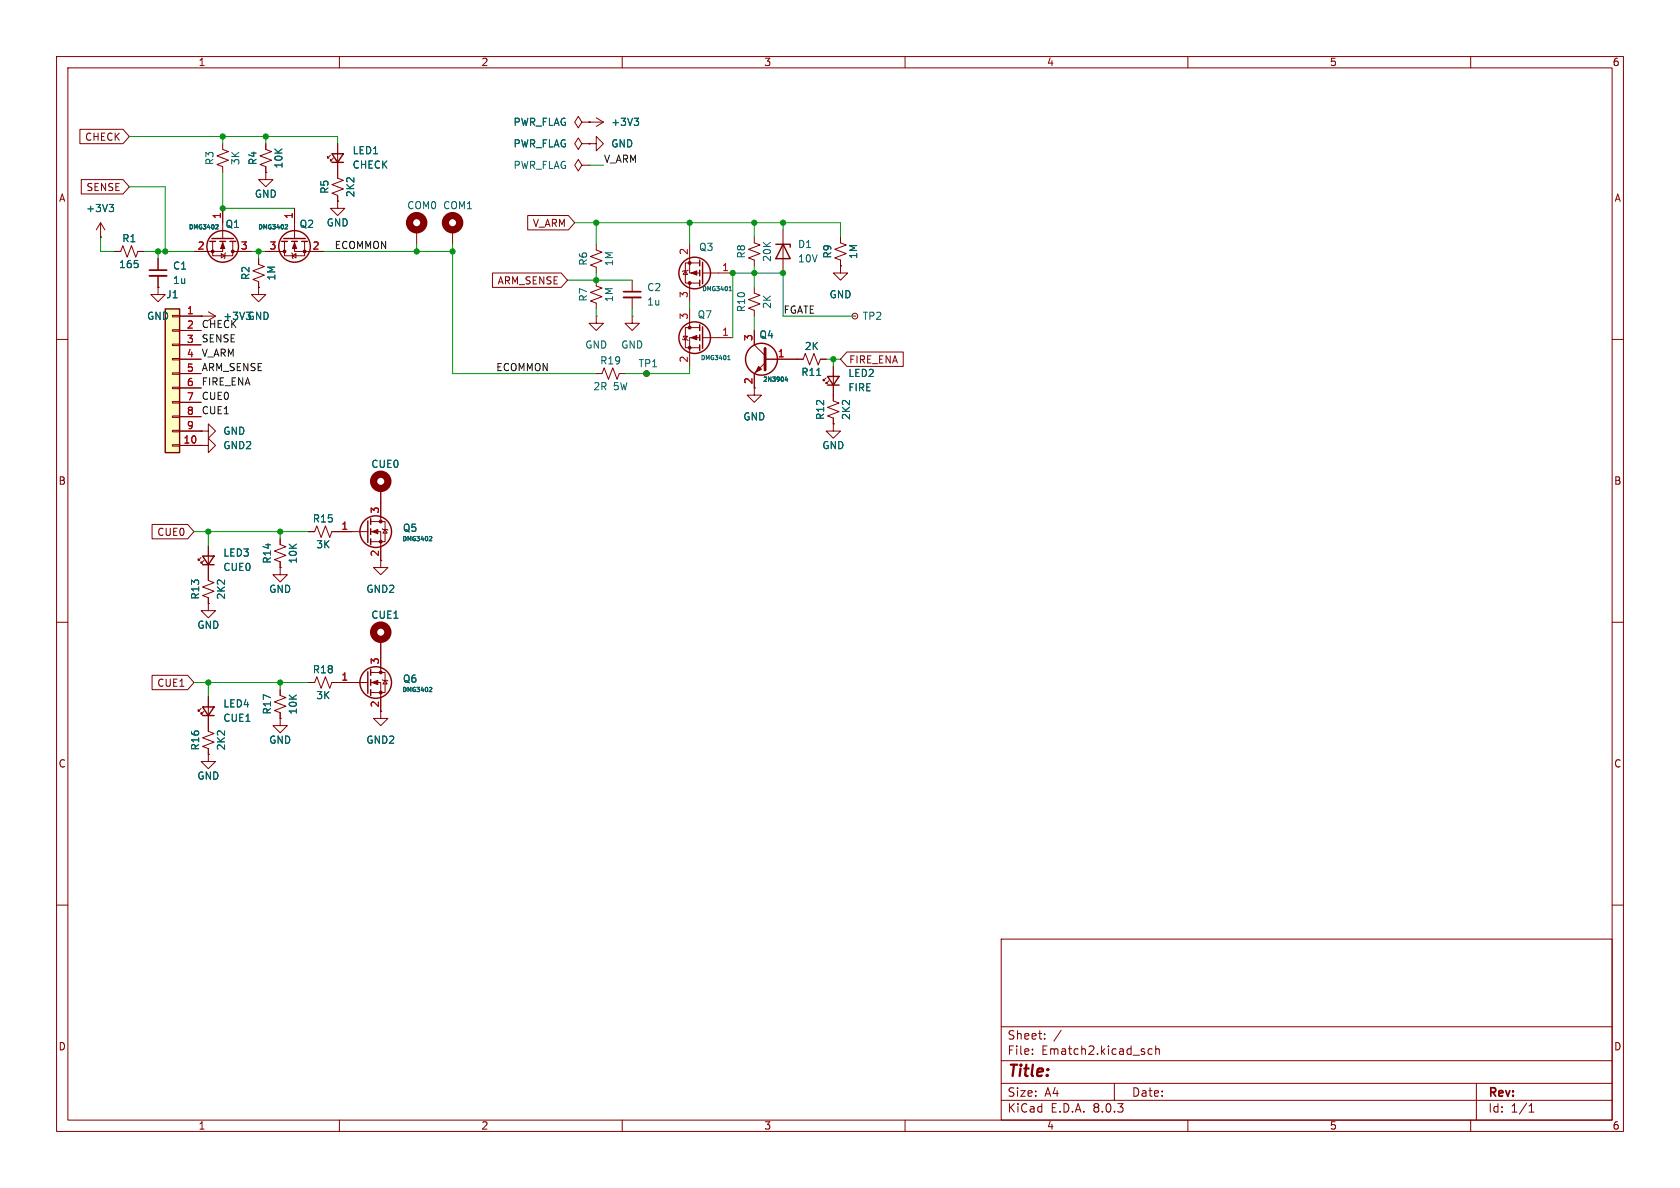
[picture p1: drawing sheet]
<svg xmlns="http://www.w3.org/2000/svg" width="297mm" height="210mm" viewBox="0 0 297 210" stroke-linecap="round" stroke-linejoin="round" font-family="sans-serif">
<g fill="none" stroke="#840000" stroke-width=".18">
<path d="M10 10h277v190h-277zM12 12h273v186h-273zM60 10v2M110 10v2M160 10v2M210 10v2M260 10v2M17.8 39.4l-.8 1.2M17.8 39.4v2.5M17.8 39.4l.7 1.2M47 25.4v1l1 .4-2 .8 2 .7-2 .8 1 .4v1M47 30.5v1.3h1.3l-1.3 1.2-1.3-1.2h1.3"/>
<path d="M47 30.5h.1M52.1 36.8v5.4M58.4 27.4l-.5 .5v-.2v.2h.3M58.9 27.9l-.5 .5v-.2v.2h.3M59.7 25.4v6.1l1 .4-2 .7 2 .8-2 .8 1 .3v1.1M59.7 35.6v1.2h1.3l-1.3 1.3-1.3-1.3h1.3M59.7 35.6h.1M10 60h2M17.8 41.9h.1M47 44.5h3.3M50.3 42.7v2.5h3.5v-2.5M51.6 44.7l.1 .1v.8l.1 .1"/>
<path d="M51.7 45.2l.6-.4v.8zM52.1 42.7v1.8h5M73.7 40.6v2.6M105.4 49.5v1l1 .4-2 .8 2 .8-2 .7 1 .4v1M105.4 43.2v1l1 .4-2 .7 2 .8-2 .8 1 .3v1.1M111.8 49.5v2.1M111.8 52.6v2M133.3 41.9v1l1.1 .4-2.1 .8 2.1 .7-2.1 .8 1 .4v1M285 60h2M35.6 76.2h1.2v-1.3l1.3 1.3-1.3 1.3v-1.3M35.6 76.2h.1M35.6 78.7h1.2v-1.2l1.3 1.2-1.3 1.3v-1.3"/>
<path d="M35.6 78.7h.1M114.3 66h.1M35.6 98.6l-.5 .5v-.3v.3h.2M36.1 99.1l-.5 .5v-.3v.3h.2M36.8 96.5v6.1l1 .4-2 .8 2 .7-2 .8 1 .4v1M49.5 95.3v1l1 .3-2 .8 2 .8-2 .7 1 .4v1M10 110h2M36.8 106.7v1.3h1.3l-1.3 1.2-1.2-1.2h1.2M36.8 106.7h.1M49.5 100.3v1.3h1.3l-1.3 1.3-1.2-1.3h1.2M49.5 100.3h.1M65.5 118.9h2.6v3.5h-2.6"/>
<path d="M67.3 115.6v3.3M285 110h2M36.8 133.4v1.2h1.3l-1.3 1.3-1.2-1.3h1.2M36.8 133.4h.1M36.8 128.3v1l1 .4-2 .7 2 .8-2 .8 1 .3v1.1M59.7 120.7h5.3M65.5 120.7h1.8v5M67.6 120.1l.1 .2h.8l.1 .1M68.1 120.3l.4 .6h-.8zM10 160h2M285 160h2M177 166h108v32h-108z"/>
<path d="M60 198v2M110 198v2M160 198v2M177 194.5h108M177 191.5h108M177 187.5h108M177 181.5h108M182.5 186.3v.1M182.5 185.5v.1M184.7 183.6v.1M184.7 182.8v.1M187.6 182.1l-1.3 2"/>
<path d="M197 191.5v3M203.7 185.5l-.5-.1-.2 .3v.4l.1 .2h.6M204.3 185.5l.2-.1 .4 .1 .1 .9M204.3 184.9v1.5M210 198v2M260 198v2M261 191.5v6.5M270.3 196.6h.9M270.3 195.5l.4-.4v1.5"/>
<circle cx="114.3" cy="66" r=".51"/>
</g>
<g fill="none" stroke="#840000" stroke-width=".25">
<path d="M58.7 27.2h2l-1 1.5zM58.7 28.7h2M49.8 42.7h1M50.2 42.2h3.8M51.6 42.7h1M53.3 42.7h1.1M35.8 98.3h2l-1 1.5zM35.8 99.8h2M65 118.7v3.9M65.5 118.4v1M65.5 120.1v1.1M65.5 121.9v1"/>
<circle cx="52.1" cy="43.6" r="2.79"/>
<circle cx="66.4" cy="120.6" r="2.79"/>
</g>
<g fill="#840000" stroke="#840000" stroke-width=".18">
<path d="M65.8 120.7l1-.4v.7z"/>
<path d="M52.1 42.9l.4 1h-.8z"/>
<circle cx="67.3" cy="122.4" r=".25"/>
<circle cx="67.3" cy="118.9" r=".25"/>
<circle cx="53.8" cy="44.4" r=".25"/>
<circle cx="50.3" cy="44.4" r=".25"/>
</g>
<path d="M19.3 36.1h.8l-.4 .5M19.8 36.6l.3 .3v.3l-.3 .2M50.5 39.7l.3 .1v.1l-.4 .6h.4M76 121.5h.3v.2l-.4 .6h.4" fill="none" stroke="#006464" stroke-width=".18"/>
<path d="M110.2 52.6h3.1" fill="none" stroke="#840000" stroke-width=".33"/>
<path d="M110.2 51.6h3.1" fill="none" stroke="#840000" stroke-width=".3"/>
<circle cx="73.7" cy="39.4" r="1.27" fill="none" stroke="#840000" stroke-width="1.3"/>
<path d="M29.2 54.6h2.5v25.4h-2.5z" fill="#ffffc2"/>
<g fill="none" stroke="#840000" stroke-width=".18">
<path d="M14.1 22.9h7.6l1.2 1.2-1.2 1.3h-7.6zM14.4 31.7h7.3l1.2 1.3-1.2 1.3h-7.3zM39.4 25.4v1l1 .4-2 .8 2 .7-2 .8 1 .4v1M39.4 36.8v5.4M47 30.5h.1M47 25.4v1M47 29.5v1M52.1 36.8v2.6M59.7 35.6h.1M59.7 25.4v1.8M59.7 28.7v2.8M59.7 34.5v1.1"/>
<path d="M93.3 38.1h7.2l1.1 1.3-1.1 1.2h-7.2zM102.9 29.2l-.7-1-.6 1 .6 1 .7-1h1.2M102.9 25.4l-.7-1-.6 1 .6 1 .7-1h1.2M102.9 21.6l-.7-1-.6 1 .6 1 .7-1h1.2M104.1 25.4h1.3v-1.3l1.3 1.3-1.3 1.3v-1.3M104.1 25.4h.1M104.1 29.2h.1M104.1 21.6h.1M104.1 21.6h2.6M105.4 20.8l1.3 .8M106.7 21.6l-1.3 .8M17.8 41.9h.1"/>
<path d="M20.3 44.5h1l.4-1.1 .8 2.1 .7-2.1 .8 2.1 .4-1h1M27.9 50.8v1.3h1.3l-1.3 1.2-1.2-1.2h1.2M27.9 50.8h.1M27.9 45.7v2.1M27.9 48.8v2M30.5 58.3h1.2v.2h-1.2zM30.5 55.8h1.2v.2h-1.2zM31.7 55.9h6.4M31.7 58.4h3.9M35.6 55.9h.1M36.8 55.1l1.3 .8M37.6 42.7v2.5h3.5v-2.5"/>
<path d="M38.1 55.9l-1.3 .7M39.1 44.8l.7 .4-.7 .4zM39.4 42.7v1.8h-5.1M39.9 44.7l-.1 .1v.8l-.2 .1M41.1 44.5h3.3M45.7 45.7v1l1 .4-2 .8 2 .7-2 .8 1 .4v1M45.7 50.8v1.3h1.3l-1.3 1.2-1.3-1.2h1.3M45.7 50.8h.1M47 44.5h2.5M54.6 44.5h2.5M80 40.6v2.6M87.1 48.3h12.1l1.1 1.2-1.1 1.3h-12.1z"/>
<path d="M105.4 55.9v1.3h1.3l-1.3 1.2-1.3-1.2h1.3M105.4 55.9h.1M111.8 55.9v1.3h1.2l-1.2 1.2-1.3-1.2h1.3M111.8 55.9h.1M120.6 59.9l.2 .2h.7l.2 .1M120.8 59.4h.7l-.3 .7zM121.2 47.9l.3 .6h-.7zM121.7 47.8l-.2 .1h-.7l-.2 .1M121.9 43.2v5.1h1.8M121.9 50v3.3M121.9 54.6v3.3M123.7 46.5h-2.5v3.5h2.5"/>
<path d="M123.7 59.7h-1.8v5.1M123.7 57.9h-2.5v3.6h2.5M124.2 48.3h5.3M124.2 59.7h5.3M133.3 50.8v1l1.1 .4-2.1 .8 2.1 .7-2.1 .8 1 .4v1M133.3 58.4v2.6l2 1.9M138.4 40.6v7.7M148.6 47v1.3h1.3l-1.3 1.2-1.3-1.2h1.3M148.6 47h.1M148.6 41.9v1l1 .4-2 .8 2 .7-2 .8 1 .4v1M151.1 55.9h.1M30.5 78.6h1.2v.3h-1.2z"/>
<path d="M30.5 76.1h1.2v.2h-1.2zM30.5 73.5h1.2v.3h-1.2zM30.5 71h1.2v.2h-1.2zM30.5 68.5h1.2v.2h-1.2zM30.5 65.9h1.2v.3h-1.2zM30.5 63.4h1.2v.2h-1.2zM30.5 60.8h1.2v.3h-1.2zM31.7 78.7h3.9M31.7 61h3.9M31.7 63.5h3.9M31.7 66h3.9M31.7 68.6h3.9"/>
<path d="M31.7 71.1h3.9M31.7 73.7h3.9M31.7 76.2h3.9M35.6 76.2h.1M35.6 78.7h.1M105.4 66h1l.4-1 .8 2.1 .7-2.1 .8 2.1 .4-1.1h1M135.3 64.1l-2 1.9v3.9h1.3l-1.3 1.2-1.2-1.2h1.2M135.3 63.5h6.7l.4-1 .7 2 .8-2 .8 2 .3-1h1M146 66.8l-.5 .5v-.2v.2h.3M146.6 67.3l-.6 .5v-.2v.2h.3M147.3 74.9v1.3h1.3l-1.3 1.3-1.3-1.3h1.3M147.3 74.9h.1"/>
<path d="M147.3 64.8v6.1l1 .3-2 .8 2 .8-2 .7 1 .4v1M149.7 62.2h10v2.6h-10l-1.1-1.3zM26.9 92.7h6.3l1.1 1.3-1.1 1.3h-6.3zM36.8 96.5v1.8M36.8 99.8v2.8M49.5 95.3v1M49.5 99.3v1M54.6 94h1l.4-1 .8 2 .7-2 .8 2 .4-1h6.3M65.5 94h1.8v6.3h1.3l-1.3 1.3-1.3-1.3h1.3M65.5 92.2h2.6v3.6h-2.6M67.3 86.4v5.8M67.6 93.5l.1 .1h.8l.1 .1"/>
<path d="M68.1 93.6l.4 .6h-.8zM26.9 119.4h6.3l1.1 1.3-1.1 1.2h-6.3zM36.8 106.7h.1M36.8 105.7v1M49.5 100.3h.1M67.3 113v5.1M35.6 125.2l-.5 .5v-.2v.2h.2M36.1 125.7l-.5 .5v-.2v.2h.2M36.8 133.4h.1M36.8 123.2v6.1M36.8 132.3v1.1M49.5 127v1.3h1.3l-1.3 1.2-1.2-1.2h1.2"/>
<path d="M49.5 127h.1M49.5 121.9v1l1 .4-2 .8 2 .7-2 .8 1 .4v1M54.6 120.7h1l.4-1.1 .8 2.1 .7-2.1 .8 2.1 .4-1h3.5M67.3 123.2v3.8h1.3l-1.3 1.3-1.3-1.3h1.3"/>
<circle cx="151.1" cy="55.9" r=".51"/>
</g>
<g fill="none" stroke="#840000" stroke-width=".25">
<path d="M29.2 54.6h2.5v25.4h-2.5zM37.1 42.7h1M37.5 42.2h3.8M38.9 42.7h1M40.6 42.7h1.1M123.7 46v1M123.7 47.8v1M123.7 49.5v1M123.7 57.4v1M123.7 59.2v1M124.2 46.4v3.8M124.2 57.8v3.8"/>
<path d="M137.2 43.2h2.5v.5M138.4 43.2l1.3 2.5h-2.5zM123.7 61v1M146.3 66.5h2l-1 1.6zM146.3 68.1h2M65 92.1v3.8M65.5 91.7v1M65.5 93.5v1M65.5 95.3v1M35.8 125h2l-1 1.5zM35.8 126.5h2"/>
<circle cx="39.4" cy="43.6" r="2.79"/>
<circle cx="122.8" cy="59.7" r="2.79"/>
<circle cx="122.8" cy="48.3" r="2.79"/>
<circle cx="134.6" cy="63.5" r="2.82"/>
<circle cx="66.4" cy="94" r="2.79"/>
</g>
<path d="M135.3 61.6v3.8" fill="none" stroke="#840000" stroke-width=".51"/>
<g fill="#840000" stroke="#840000" stroke-width=".18">
<path d="M134.1 64.8l.5 .5-1 .5z"/>
<path d="M65.8 94l1-.4v.8z"/>
<path d="M39.4 42.9l.4 1h-.8z"/>
<path d="M122.2 48.3l1-.4v.7z"/>
<path d="M122.2 59.7l1-.4v.8z"/>
<circle cx="67.3" cy="95.8" r=".25"/>
<circle cx="67.3" cy="92.2" r=".25"/>
<circle cx="37.6" cy="44.4" r=".25"/>
<circle cx="41.1" cy="44.4" r=".25"/>
<circle cx="121.9" cy="46.5" r=".25"/>
<circle cx="121.9" cy="50" r=".25"/>
<circle cx="121.9" cy="61.5" r=".25"/>
<circle cx="121.9" cy="57.9" r=".25"/>
</g>
<g fill="none" stroke="#006464" stroke-width=".18">
<path d="M19.3 36.1h.8l-.4 .5M19.8 36.6l.3 .3v.3l-.3 .2M38.2 39.7l.3 .1 .1 .1-.5 .6h.5M50.5 39.7l.3 .1v.1l-.4 .6h.4M112.1 20.9h.8l-.4 .5M112.7 21.4l.2 .2v.3l-.2 .3M128.9 51.4h.4M129 50.8l.1-.2v.8M128.6 63.6h.5M128.7 63l.2-.2v.8M139 66.6l-.2 .5h.5M139.2 66.9v.5"/>
<path d="M144.4 66.4h.7M76 94.8l.3 .1M76.3 94.9h.1M76.3 94.9v.3l-.4 .4h.4M76 121.5h.3v.2l-.4 .6h.4"/>
</g>
<g fill="none" stroke="#840000" stroke-width="1.3">
<circle cx="80" cy="39.4" r="1.27"/>
<circle cx="67.3" cy="85.1" r="1.27"/>
<circle cx="67.3" cy="111.8" r="1.27"/>
</g>
<path d="M26.4 48.8h3.1" fill="none" stroke="#840000" stroke-width=".33"/>
<path d="M26.4 47.8h3.1" fill="none" stroke="#840000" stroke-width=".3"/>
<g fill="none" stroke="#009600" stroke-width=".18">
<path d="M22.9 33h6.3v11.5M22.9 24.1h36.8v1.3M39.4 24.1v1.3M39.4 30.5v6.3h12.7M47 24.1v1.3M101.6 39.4h47v2.5M104.1 29.2h2.6M105.4 39.4v3.8M121.9 39.4v3.8M133.3 39.4v2.5M138.4 39.4v1.2M17.8 41.9v2.6h2.5"/>
<path d="M25.4 44.5h8.9M27.9 44.5v1.2M44.4 44.5h2.6M45.7 44.5v1.2M57.1 44.5h22.9M73.7 43.2v1.3M80 43.2v22.8h25.4M100.3 49.5h11.5M105.4 48.3v1.2M105.4 54.6v1.3M111.8 54.6v1.3M121.9 53.3v1.3"/>
<path d="M133.3 47v3.8M133.3 55.9v2.5M151.1 55.9h-12.7v-7.6h-8.9v11.4M121.9 64.8v1.2h-11.4M146 63.5h2.6M147.3 63.5v1.3M34.3 94h20.3M36.8 94v2.5M49.5 94v1.3M34.3 120.7h20.3M36.8 120.7v2.5M49.5 120.7v1.2"/>
</g>
<g fill="#009600" stroke="#009600" stroke-width=".18">
<circle cx="36.8" cy="120.7" r=".46"/>
<circle cx="49.5" cy="94" r=".46"/>
<circle cx="36.8" cy="94" r=".46"/>
<circle cx="49.5" cy="120.7" r=".46"/>
<circle cx="121.9" cy="39.4" r=".46"/>
<circle cx="105.4" cy="39.4" r=".46"/>
<circle cx="129.5" cy="48.3" r=".46"/>
<circle cx="105.4" cy="49.5" r=".46"/>
<circle cx="114.3" cy="66" r=".46"/>
<circle cx="133.3" cy="48.3" r=".46"/>
<circle cx="138.4" cy="48.3" r=".46"/>
<circle cx="138.4" cy="39.4" r=".46"/>
<circle cx="133.3" cy="39.4" r=".46"/>
<circle cx="147.3" cy="63.5" r=".46"/>
<circle cx="29.2" cy="44.5" r=".46"/>
<circle cx="45.7" cy="44.5" r=".46"/>
<circle cx="27.9" cy="44.5" r=".46"/>
<circle cx="39.4" cy="24.1" r=".46"/>
<circle cx="39.4" cy="36.8" r=".46"/>
<circle cx="47" cy="24.1" r=".46"/>
<circle cx="80" cy="44.5" r=".46"/>
<circle cx="73.7" cy="44.5" r=".46"/>
</g>
<text font-size="2.8" fill="#840000" x="178" y="190.9">Title:</text>
<g font-size="2.1" fill="#840000">
<text x="178" y="184">Sheet:</text>
<text x="178" y="186.7">File:</text>
<text x="184.1" y="186.7">Ematch2.kicad_sch</text>
<text x="178" y="196.9">KiCad</text>
<text x="178" y="194.1">Size:</text>
<text x="184.7" y="194.1">A4</text>
<text x="185.7" y="196.9">E.D.A.</text>
<text x="193.3" y="196.9">8.0.3</text>
<text x="200" y="194.1">Date:</text>
<text x="263" y="194.3">Rev:</text>
<text x="263" y="196.9">Id:</text>
<text x="267.1" y="196.9">1/1</text>
</g>
<g font-size="1.8" fill="#840000">
<text x="35" y="11.9">1</text>
<text x="85" y="11.9">2</text>
<text x="135" y="11.9">3</text>
<text x="185" y="11.9">4</text>
<text x="235" y="11.9">5</text>
<text x="285" y="11.9">6</text>
<text x="14.9" y="25.1">CHECK</text>
<text x="10.3" y="35.9">A</text>
<text x="15.2" y="34">SENSE</text>
<text x="285.3" y="35.9">A</text>
<text x="94.1" y="40.3">V_ARM</text>
<text x="87.9" y="50.5">ARM_SENSE</text>
<text x="150" y="64.5">FIRE_ENA</text>
<text x="10.3" y="85.9">B</text>
<text x="285.3" y="85.9">B</text>
<text x="27.7" y="94.9">CUE0</text>
<text x="67.1" y="98.5" transform="rotate(-90 67.1 98.5)">2</text>
<text x="27.7" y="121.6">CUE1</text>
<text x="67.1" y="125.2" transform="rotate(-90 67.1 125.2)">2</text>
<text x="10.3" y="135.9">C</text>
<text x="285.3" y="135.9">C</text>
<text x="10.3" y="185.9">D</text>
<text x="285.3" y="185.9">D</text>
<text x="35" y="199.9">1</text>
<text x="85" y="199.9">2</text>
<text x="135" y="199.9">3</text>
<text x="185" y="199.9">4</text>
<text x="235" y="199.9">5</text>
<text x="285" y="199.9">6</text>
</g>
<g font-size="1.8" fill="#006464">
<text x="90.7" y="22.5">PWR_FLAG</text>
<text x="108" y="22.5">+3V3</text>
<text x="37.9" y="29.3" transform="rotate(-90 37.9 29.3)">R3</text>
<text x="42.5" y="29.3" transform="rotate(-90 42.5 29.3)">3K</text>
<text x="45.6" y="29.3" transform="rotate(-90 45.6 29.3)">R4</text>
<text x="50.1" y="29.9" transform="rotate(-90 50.1 29.9)">10K</text>
<text x="62.2" y="27.5">LED1</text>
<text x="90.7" y="26.3">PWR_FLAG</text>
<text x="108" y="26.3">GND</text>
<text x="45" y="35.2">GND</text>
<text x="58.3" y="34.4" transform="rotate(-90 58.3 34.4)">R5</text>
<text x="62.2" y="30">CHECK</text>
<text x="62.8" y="35" transform="rotate(-90 62.8 35)">2K2</text>
<text x="90.7" y="30.1">PWR_FLAG</text>
<text x="15.1" y="37.7">+3V3</text>
<text x="39.8" y="40.5">Q1</text>
<text x="52.9" y="40.5">Q2</text>
<text x="57.7" y="40.2">GND</text>
<text x="71.9" y="37.2">COM0</text>
<text x="78.2" y="37.2">COM1</text>
<text x="20.9" y="47.6">165</text>
<text x="21.5" y="43">R1</text>
<text x="30.5" y="47.9">C1</text>
<text x="104" y="47.1" transform="rotate(-90 104 47.1)">R6</text>
<text x="108.6" y="47.2" transform="rotate(-90 108.6 47.2)">1M</text>
<text x="123.5" y="44.6">Q3</text>
<text x="131.9" y="45.8" transform="rotate(-90 131.9 45.8)">R8</text>
<text x="136.5" y="46.4" transform="rotate(-90 136.5 46.4)">20K</text>
<text x="141" y="44">D1</text>
<text x="141" y="46.6">10V</text>
<text x="147.2" y="45.8" transform="rotate(-90 147.2 45.8)">R9</text>
<text x="151.7" y="45.9" transform="rotate(-90 151.7 45.9)">1M</text>
<text x="29.3" y="52.9">J1</text>
<text x="30.5" y="50.4">1u</text>
<text x="44.3" y="49.6" transform="rotate(-90 44.3 49.6)">R2</text>
<text x="48.9" y="49.7" transform="rotate(-90 48.9 49.7)">1M</text>
<text x="104" y="53.4" transform="rotate(-90 104 53.4)">R7</text>
<text x="108.6" y="53.5" transform="rotate(-90 108.6 53.5)">1M</text>
<text x="114.3" y="51.7">C2</text>
<text x="146.6" y="52.9">GND</text>
<text x="25.9" y="56.7">GND</text>
<text x="35.6" y="58.1">CHECK</text>
<text x="39.4" y="56.7">+3V3GND</text>
<text x="114.3" y="54.2">1u</text>
<text x="123.2" y="56.5">Q7</text>
<text x="131.9" y="55.3" transform="rotate(-90 131.9 55.3)">R10</text>
<text x="136.5" y="54.7" transform="rotate(-90 136.5 54.7)">2K</text>
<text x="152.4" y="56.7">TP2</text>
<text x="103.4" y="61.8">GND</text>
<text x="106" y="64.6">R19</text>
<text x="109.7" y="61.8">GND</text>
<text x="112.8" y="65.1">TP1</text>
<text x="134.2" y="60">Q4</text>
<text x="142.2" y="62.1">2K</text>
<text x="104.8" y="69.2">2R</text>
<text x="108.4" y="69.2">5W</text>
<text x="141.6" y="66.6">R11</text>
<text x="149.9" y="66.8">LED2</text>
<text x="149.9" y="69.4">FIRE</text>
<text x="39.4" y="77.1">GND</text>
<text x="131.3" y="74.5">GND</text>
<text x="145.9" y="74.3" transform="rotate(-90 145.9 74.3)">R12</text>
<text x="150.5" y="74.3" transform="rotate(-90 150.5 74.3)">2K2</text>
<text x="39.4" y="79.6">GND2</text>
<text x="65.5" y="82.9">CUE0</text>
<text x="145.3" y="79.6">GND</text>
<text x="55.2" y="92.6">R15</text>
<text x="71.1" y="94.2">Q5</text>
<text x="39.4" y="98.6">LED3</text>
<text x="39.4" y="101.1">CUE0</text>
<text x="48.1" y="99.7" transform="rotate(-90 48.1 99.7)">R14</text>
<text x="52.7" y="99.7" transform="rotate(-90 52.7 99.7)">10K</text>
<text x="55.8" y="97.1">3K</text>
<text x="35.4" y="106.1" transform="rotate(-90 35.4 106.1)">R13</text>
<text x="40" y="106.1" transform="rotate(-90 40 106.1)">2K2</text>
<text x="47.5" y="105">GND</text>
<text x="64.7" y="105">GND2</text>
<text x="34.8" y="111.4">GND</text>
<text x="65.5" y="109.6">CUE1</text>
<text x="55.2" y="119.2">R18</text>
<text x="39.4" y="125.3">LED4</text>
<text x="55.8" y="123.8">3K</text>
<text x="71.1" y="120.9">Q6</text>
<text x="39.4" y="127.8">CUE1</text>
<text x="47.5" y="131.7">GND</text>
<text x="48.1" y="126.4" transform="rotate(-90 48.1 126.4)">R17</text>
<text x="52.7" y="126.4" transform="rotate(-90 52.7 126.4)">10K</text>
<text x="64.7" y="131.7">GND2</text>
<text x="35.4" y="132.8" transform="rotate(-90 35.4 132.8)">R16</text>
<text x="40" y="132.8" transform="rotate(-90 40 132.8)">2K2</text>
<text x="34.8" y="138">GND</text>
</g>
<g font-size="1.8" fill="#0f0f0f">
<text x="106.7" y="28.9">V_ARM</text>
<text x="59.1" y="44.1">ECOMMON</text>
<text x="138.4" y="55.5">FGATE</text>
<text x="35.6" y="60.6">SENSE</text>
<text x="35.6" y="63.2">V_ARM</text>
<text x="35.6" y="65.7">ARM_SENSE</text>
<text x="87.6" y="65.7">ECOMMON</text>
<text x="35.6" y="70.8">CUE0</text>
<text x="35.6" y="68.2">FIRE_ENA</text>
<text x="35.6" y="73.3">CUE1</text>
</g>
<g font-size="1.8" fill="#a90000">
<text x="39.1" y="38.8" transform="rotate(-90 39.1 38.8)">1</text>
<text x="51.8" y="38.8" transform="rotate(-90 51.8 38.8)">1</text>
<text x="34.9" y="44.2">2</text>
<text x="42.5" y="44.2">3</text>
<text x="47.6" y="44.2">3</text>
<text x="55.2" y="44.2">2</text>
<text x="121.7" y="45.2" transform="rotate(-90 121.7 45.2)">2</text>
<text x="121.7" y="52.8" transform="rotate(-90 121.7 52.8)">3</text>
<text x="127.6" y="48">1</text>
<text x="32.9" y="55.6">1</text>
<text x="32.9" y="58.2">2</text>
<text x="121.7" y="56.6" transform="rotate(-90 121.7 56.6)">3</text>
<text x="127.6" y="59.4">1</text>
<text x="32.9" y="60.7">3</text>
<text x="32.9" y="63.2">4</text>
<text x="32.9" y="65.8">5</text>
<text x="121.7" y="64.2" transform="rotate(-90 121.7 64.2)">2</text>
<text x="133.1" y="60.4" transform="rotate(-90 133.1 60.4)">3</text>
<text x="137.4" y="63.2">1</text>
<text x="32.9" y="68.3">6</text>
<text x="32.9" y="70.9">7</text>
<text x="133.1" y="68" transform="rotate(-90 133.1 68)">2</text>
<text x="32.9" y="73.4">8</text>
<text x="32.9" y="75.9">9</text>
<text x="32.3" y="78.5">10</text>
<text x="60.3" y="93.7">1</text>
<text x="67.1" y="90.9" transform="rotate(-90 67.1 90.9)">3</text>
<text x="67.1" y="117.5" transform="rotate(-90 67.1 117.5)">3</text>
<text x="60.3" y="120.4">1</text>
</g>
<g font-size="1.1" fill="#006464">
<text x="33.3" y="40.7">DMG3402</text>
<text x="45.5" y="40.7">DMG3402</text>
<text x="124" y="51.7">DMG3401</text>
<text x="123.8" y="63.9">DMG3401</text>
<text x="134.8" y="67.7">2N3904</text>
<text x="71" y="95.9">DMG3402</text>
<text x="71" y="122.5">DMG3402</text>
</g>
</svg>
